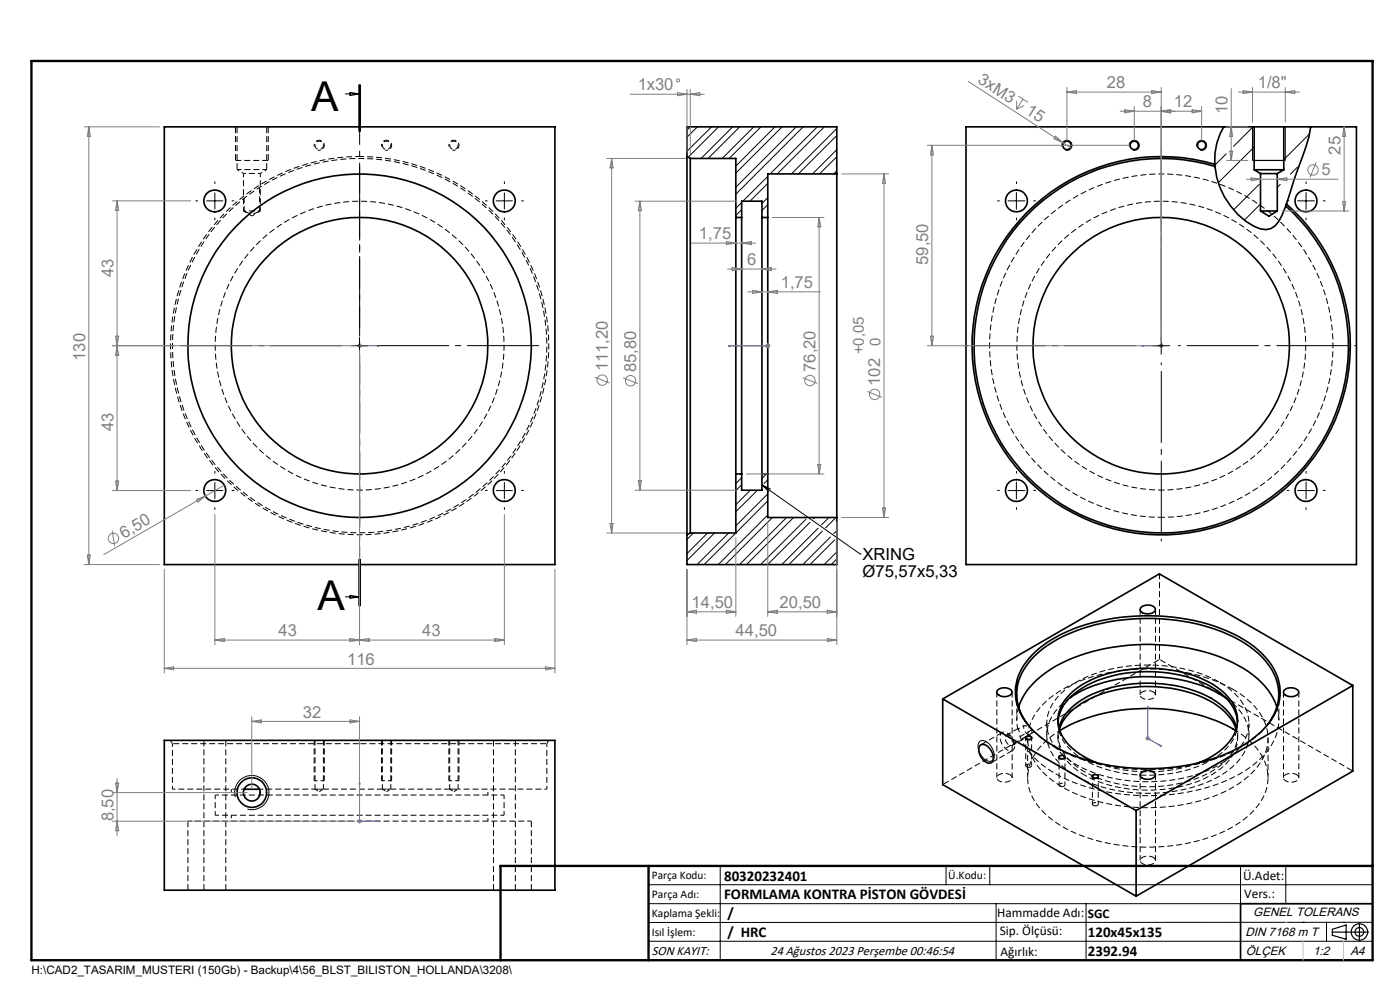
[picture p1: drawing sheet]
<svg xmlns="http://www.w3.org/2000/svg" width="297mm" height="210mm" viewBox="0 0 297 210" stroke-linecap="round" stroke-linejoin="round" font-family="sans-serif">
<g fill="none" stroke="#000" stroke-width=".21" stroke-dasharray="1.3 .6" stroke-dashoffset=".6" stroke-linecap="butt">
<path d="M76.3 104a30.6 30.6 0 0 0 26.9-45.4 30.6 30.6 0 0 0-52.8-1.7 30.6 30.6 0 0 0 23.9 47l2 .1M246.4 104a30.6 30.6 0 0 1-26.9-45.4 30.6 30.6 0 0 1 52.7-1.7 30.6 30.6 0 0 1-23.9 47l-1.9 .1M36.6 157.8v9.6M217.2 153.9h.2a1.45 1.45 0 0 1 1.5 .9M217.2 153.9a1.65 1.65 0 0 0 1.3 2 .71 .71 0 0 0 .4-1.1M218 153.6l1.1 1.3 1.7 1.6 3 2.1M262.2 154.9a13.1 13.1 0 0 1 6.7 9.1 10.5 10.5 0 0 1-4.2 9.2 32 32 0 0 1-19.1 6.5 36.4 36.4 0 0 1-21.7-5.3 12.4 12.4 0 0 1-5.9-8.9 10.9 10.9 0 0 1 4.8-9.1l2-1.5M36.6 167.4h15.2M49.1 167.4v1.2M49.1 172.9v1.3M103.5 168.6v-1.2M103.5 174.2v-1.3"/>
<path d="M116 167.4v-9.6M230 164.4a29.7 29.7 0 0 0 27.2-.1 9.6 9.6 0 0 0 5.4-7.6l-.3-2"/>
</g>
<path d="M50.3 36h6.3M76.3 33.2a40.1 40.1 0 0 0-35.1 59.5 40.1 40.1 0 0 0 69.1 2 40.1 40.1 0 0 0-31.7-61.4l-2.3-.1M214.7 158.1l4-2.2M215 157.6a1.62 1.62 0 0 0-1.4-1.7 1.29 1.29 0 0 0 .5 2.1 .55 .55 0 0 0 .6 .1 .55 .55 0 0 0 .3-.5M216.4 156.3a18.2 18.2 0 0 0 10 9.1 44.5 44.5 0 0 0 35.3-.5 16.8 16.8 0 0 0 9.2-9.4 9.4 9.4 0 0 0 0-5.5M218 156.6v8.4M269 165v-8.4" fill="none" stroke="#000" stroke-width=".21" stroke-dasharray="1.3 .6" stroke-dashoffset=".3" stroke-linecap="butt"/>
<path d="M50.3 36l1.4 .8M51.7 36.8h3.5M55.1 39.7a39.7 39.7 0 0 1 60.8 30.7 39.7 39.7 0 0 1-55.7 39.2 39.7 39.7 0 0 1-8.4-67.5M55.2 36.8l1.4-.8M51.7 44.7h3.5M215.9 154.7l1.3-.8" fill="none" stroke="#000" stroke-width=".21" stroke-dasharray="1.3 .6" stroke-dashoffset=".8" stroke-linecap="butt"/>
<path d="M51.8 44.7a2.41 2.41 0 0 0 3.3 0M246 139.9l41 23.7M36.6 157.8h39.7M76.3 157.8h39.7M200 166.4l46-26.5" fill="none" stroke="#000" stroke-width=".21" stroke-dasharray="1.3 .6" stroke-dashoffset="-.2" stroke-linecap="butt"/>
<g fill="none" stroke="#000" stroke-width=".21" stroke-dasharray="1.3 .6" stroke-linecap="butt">
<path d="M56.9 34h-.1M55.1 44.7v-5M43.3 157v31.8M104.7 157v31.8M217.9 153.4l.2 .4M268.9 153.8l.2-.4M39.9 174.2v14.6M68.8 165.6h-.1M83.1 165.6h-.1M97.4 165.6h-.1M217.8 162.7l.4 .1 .6-.2a.58 .58 0 0 0-.6-.5 .58 .58 0 0 0-.6 .5l.2 .1M224.9 166.8l.4 .1 .6-.3a.58 .58 0 0 0-.6-.5 .58 .58 0 0 0-.6 .5l.2 .2"/>
<path d="M231.9 170.8l.5 .2 .5-.3a.58 .58 0 0 0-.5-.5 .58 .58 0 0 0-.6 .5l.1 .1M232.6 161.8a31 31 0 0 0 21.8 0M47.9 188.8v-31.8M109.3 188.8v-31.8M112.7 188.8v-14.6"/>
</g>
<g fill="none" stroke="#000" stroke-width=".21" stroke-dasharray="1.3 .6" stroke-dashoffset=".5" stroke-linecap="butt">
<path d="M51.7 36.8v7.9M55.1 39.7l-3.3 2.4M51.7 44.7l1.7 1.1M53.4 45.8l1.8-1.1M55.2 44.7v-7.9M246.4 109.7a36.4 36.4 0 0 0 31.9-54 36.4 36.4 0 0 0-62.7-1.8 36.4 36.4 0 0 0 28.6 55.8h2.2M217.6 156.5v5.9M55.1 167.4h11.7M66.8 167.4l.9 .5M67.7 167.9l.9-.5M68.7 165.6h-2M81.1 167.4l.9 .5"/>
<path d="M82 167.9l.9-.5M83 165.6h-2.1M95.4 167.4l.9 .5M96.3 167.9l.9-.5M97.3 165.6h-2.1M106.9 172.9h-61.2M106.9 168.6h-61.2M218.9 162.4v-5.9M224.7 160.6v5.9M225.9 166.5v-5.9M231.7 164.7v5.9M233 170.6v-5.9"/>
</g>
<g fill="none" stroke="#000" stroke-width=".21" stroke-dasharray="1.3 .6" stroke-dashoffset=".2" stroke-linecap="butt">
<path d="M51.8 42.1v2.6M66.7 157v8.6M66.8 157v10.4M80.9 157v8.6M81.1 157v10.4M95.2 157v8.6M95.4 157v10.4M215.9 154.5l-2.4 1.5M216.1 150v.1a9.4 9.4 0 0 0-.2 4.6M218.9 154.8l-2.5 1.5M223.8 158.6a43 43 0 0 0 27.9 4 30.5 30.5 0 0 0 15.8-7.3l1.5-1.7M260.1 148.1a9.6 9.6 0 0 1 4.8 8.5 10.5 10.5 0 0 1-5.1 7.3 31.8 31.8 0 0 1-21.3 4 23.9 23.9 0 0 1-13.9-6.1 8.1 8.1 0 0 1 .5-12.3l1.8-1.4"/>
<path d="M68.6 167.4v-10.4M68.8 165.6v-8.6M82.9 167.4v-10.4M83.1 165.6v-8.6M97.2 167.4v-10.4M97.4 165.6v-8.6"/>
</g>
<path d="M67.4 31.9a1.07 1.07 0 0 0 1.4-1 1.07 1.07 0 0 0-1.2-1.1 1.07 1.07 0 0 0-.9 1.3M67.7 29.9a.89 .89 0 0 1 .8 1.3 .89 .89 0 0 1-1.4 .2 .89 .89 0 0 1 .3-1.4l.3-.1M81.7 31.9a1.07 1.07 0 0 0 1.4-1 1.07 1.07 0 0 0-1.2-1.1 1.07 1.07 0 0 0-.9 1.3M82 29.9a.89 .89 0 0 1 .8 1.3 .89 .89 0 0 1-1.4 .2 .89 .89 0 0 1 .3-1.4l.3-.1M96 31.9a1.07 1.07 0 0 0 1.4-1 1.07 1.07 0 0 0-1.2-1.1 1.07 1.07 0 0 0-.9 1.3M96.3 29.9a.89 .89 0 0 1 .8 1.3 .89 .89 0 0 1-1.4 .2 .89 .89 0 0 1 .3-1.4l.3-.1M215.7 147.2v5.5M262.4 154.3a7.6 7.6 0 0 1-3.1 7.8 25.4 25.4 0 0 1-16.9 4.8 23.7 23.7 0 0 1-15.2-5.3 7.4 7.4 0 0 1-2.5-7.3M271.3 152.7v-5.5M97.2 167.4h18.8" fill="none" stroke="#000" stroke-width=".21" stroke-dasharray="1.3 .6" stroke-dashoffset=".7" stroke-linecap="butt"/>
<path d="M50 26.9v7.1M50.3 26.9v9.1M56.6 36v-9.1M56.9 34v-7.1M212.6 155.4l-4.5 2.6M215.3 158.2a3.1 3.1 0 0 0-2.3-2.9 1.11 1.11 0 0 0-.8 1.7 2.84 2.84 0 0 0 2.3 2.3 .94 .94 0 0 0 .8-1.1M258.7 144.7a11.5 11.5 0 0 1 6.2 7.8 9.1 9.1 0 0 1-4.2 8.3 29.1 29.1 0 0 1-18.1 5 28.2 28.2 0 0 1-16.5-5.1 8.7 8.7 0 0 1-3.8-9.2 12.6 12.6 0 0 1 7.3-7.5 33.8 33.8 0 0 1 29.1 .7M210.3 161.8l4.5-2.6" fill="none" stroke="#000" stroke-width=".21" stroke-dasharray="1.3 .6" stroke-dashoffset="-.1" stroke-linecap="butt"/>
<g fill="none" stroke="#000" stroke-width=".35">
<path d="M34.9 26.9h82.8v92.9h-82.8zM145.7 33.2v80.2M145.7 33.2v-6.3h31.8v10M145.7 33.2l.7 .4M146.4 33.6v79.5M146.4 33.6h9.7v12.5M177.5 36.9v72.9M177.5 36.9h-14.6v9.2M257.7 34.8a40.1 40.1 0 0 0-51.3 42.1 40.1 40.1 0 0 0 58 32.2 40.1 40.1 0 0 0 8.5-65.8M257.7 34.8v.5M257.7 35.3a39.7 39.7 0 0 0-50.9 41.5 39.7 39.7 0 0 0 57.3 32 39.7 39.7 0 0 0 8.7-65.1M257.7 35.3a15.9 15.9 0 0 0 9.6 13.2 3.2 3.2 0 0 0 4-1.6l1.5-3.2"/>
<path d="M259.6 26.9a13.5 13.5 0 0 0-1.9 7.9M266.1 36h6.2M266.1 26.9h6.2M266.1 26.9h-61.2v92.9h82.9v-92.9h-15.5M266.1 26.9v9.1M266.1 36l1.3 .8M267.4 36.8h3.6M267.4 36.8v8M271 36.8v8M272.3 36l-1.3 .8M272.3 26.9v9.1M278.1 26.9a40.6 40.6 0 0 1-2.8 8.9l-2.4 7.5"/>
<path d="M156.1 46.1v54.4M156.1 46.1h1.2M157.3 46.1v54.4M157.3 46.1v-3.4h4.3v3.4M161.6 46.1v54.4M161.6 46.1h1.3M162.9 46.1v54.4M267.4 44.8h3.6M267.4 44.8l1.8 1.1 1.8-1.1M272.9 43.3l-.1 .4M146.4 113.1l-.7 .3M156.1 100.5v12.6h-9.7"/>
<path d="M156.1 100.5h1.2M157.3 100.5v3.5h4.3v-3.5M161.6 100.5h1.3M162.9 100.5v9.3h14.6M177.5 109.8v10h-31.8v-6.4M219.1 138.8a29.3 29.3 0 0 1 15.6-7.4 44.4 44.4 0 0 1 28.1 3.6 17 17 0 0 1 8.3 8.7 10.9 10.9 0 0 1-3.6 11.5 30.1 30.1 0 0 1-14.5 6.9 44.9 44.9 0 0 1-28.2-3.2 17.6 17.6 0 0 1-8.7-8.6 10.5 10.5 0 0 1 3-11.5zM242 128.9a2.04 2.04 0 0 1 3.1 .3 1.6 1.6 0 0 1-2.1 1l-.7-.2a.71 .71 0 0 1-.3-1.1zM34.9 157h82.8v31.8h-82.8zM200 148.3l41 23.6M200 148.3v18.1l41 23.7M208 158a1.86 1.86 0 0 1 2.3 1.2 1.91 1.91 0 0 1 0 2.6 2.42 2.42 0 0 1-2.6-2.2l-.1-.8zM211.6 146.4a2.26 2.26 0 0 1 3 .1 1.22 1.22 0 0 1-1.6 1.3l-1.1-.3a.69 .69 0 0 1-.3-1.1z"/>
<path d="M216.1 150a15.2 15.2 0 0 1 6.8-8.1 40.8 40.8 0 0 1 24.5-5 34.9 34.9 0 0 1 18.6 6.4 13.8 13.8 0 0 1 4.9 6.7M217.6 156.4l.6-.2 .6 .2a.59 .59 0 0 1-.6 .5 .59 .59 0 0 1-.6-.5zM218 153.6a10.2 10.2 0 0 1 .7-13.7 27.5 27.5 0 0 1 15.1-7.7 43.3 43.3 0 0 1 29.3 3.7 15.7 15.7 0 0 1 7.8 8.8 9.9 9.9 0 0 1-1.9 8.9M224.4 153.1a8.9 8.9 0 0 1 4.5-6.7 28.2 28.2 0 0 1 20.3-3.4 19.1 19.1 0 0 1 11.5 5.8 7.8 7.8 0 0 1 1.8 4.3M224.6 154.3a10.8 10.8 0 0 1 6.1-6.6 30 30 0 0 1 26.3 .4 10.3 10.3 0 0 1 5.3 6.2M224.7 154.7a11.4 11.4 0 0 1 6.5-6.5 30 30 0 0 1 25.3 .4 11.4 11.4 0 0 1 5.8 6.1M224.8 155a38.2 38.2 0 0 1 21.9-4.6 34.1 34.1 0 0 1 15.4 4.6M226.9 148.1a29.8 29.8 0 0 1 18.1-4.5 29.1 29.1 0 0 1 15.1 4.5M272.4 146.4a2.08 2.08 0 0 1 3.1 .4 1.89 1.89 0 0 1-3 .5 .64 .64 0 0 1-.1-.9zM287 145.4l-41-23.7-46 26.6M287 145.4l-46 26.5M287 145.4v18.2l-46 26.5"/>
<path d="M51.8 167.4h3.3M224.7 160.5a.63 .63 0 0 1 .7-.3 .63 .63 0 0 1 .4 .6l-.8 .1-.3-.1zM231.9 164.4h.7l.4 .3a.72 .72 0 0 1-1.3 0zM232.6 161.8a14.1 14.1 0 0 1-7.3-5.8 7.1 7.1 0 0 1 1.7-8.8 21.3 21.3 0 0 1 12.4-5.2 29.4 29.4 0 0 1 18 3.2 9.5 9.5 0 0 1 5.1 7.7 8.9 8.9 0 0 1-4.4 6.9l-1.8 1.1-1.9 .9M241 171.9v18.2M242 164a2.04 2.04 0 0 1 3.1 .3 1.6 1.6 0 0 1-2.1 1l-.7-.2a.71 .71 0 0 1-.3-1.1zM291.2 191.7h-28v12"/>
<circle cx="226.3" cy="30.8" r=".89"/>
<circle cx="240.6" cy="30.8" r=".89"/>
<circle cx="254.9" cy="30.8" r=".89"/>
<circle cx="45.6" cy="42.6" r="2.32"/>
<circle cx="107" cy="42.6" r="2.31"/>
<circle cx="215.6" cy="42.6" r="2.31"/>
<circle cx="277.1" cy="42.6" r="2.32"/>
<circle cx="76.3" cy="73.4" r="36.4"/>
<circle cx="76.3" cy="73.3" r="27.2"/>
<circle cx="246.3" cy="73.3" r="27.2"/>
<circle cx="45.6" cy="104" r="2.32"/>
<circle cx="107" cy="104" r="2.31"/>
<circle cx="215.6" cy="104" r="2.31"/>
<circle cx="277.1" cy="104.1" r="2.32"/>
<circle cx="53.4" cy="168.1" r="3.1"/>
<circle cx="53.4" cy="168.1" r="1.79"/>
</g>
<g fill="none" stroke="#000" stroke-width=".21" stroke-dasharray="1.3 .6" stroke-dashoffset=".4" stroke-linecap="butt">
<path d="M36.2 157l.4 .8M116 157.8l.4-.8M222.1 153.4v2.5M224.5 152.7v.7M224.5 155.9v.7M224.8 154.7a7.4 7.4 0 0 0 2.8 7.9l2.4 1.8M244.7 146.8a.8 .8 0 0 1 .4 .9 .8 .8 0 0 1-.9 .6 1.82 1.82 0 0 1-2.3-.8 1.7 1.7 0 0 1 2.4-.9l.4 .2M262.6 153.4v-.7M262.6 156.6v-.7M265 155.9v-2.5M39.9 174.2h72.8M45.7 168.6v4.3"/>
<path d="M66.8 167.4h.9M67.7 167.4h.9M81.1 167.4h.9M82 167.4h.9M95.4 167.4h.9M96.3 167.4h.9M106.9 172.9v-4.3M214.2 164.3a.8 .8 0 0 1 .5 1 .8 .8 0 0 1-.9 .5 1.82 1.82 0 0 1-2.3-.8 1.7 1.7 0 0 1 2.4-.8l.3 .1M275.1 164.3a.8 .8 0 0 1 .4 1 .8 .8 0 0 1-.9 .5 1.82 1.82 0 0 1-2.3-.8 1.7 1.7 0 0 1 2.5-.8l.3 .1M244.7 181.9a.8 .8 0 0 1 .4 .9 .8 .8 0 0 1-.9 .6 1.82 1.82 0 0 1-2.3-.8 1.7 1.7 0 0 1 2.4-.9l.4 .2"/>
</g>
<g fill="none" stroke="#000" stroke-width=".21" stroke-dasharray="1.3 .6" stroke-dashoffset=".1" stroke-linecap="butt">
<path d="M56.8 34h-6.8M241.9 129.3v18.1M246 121.7v18.2M211.5 146.8v18.2M245.1 147.4v-18.1M261.5 146.2a39.8 39.8 0 0 0-26.8-3.4 26.3 26.3 0 0 0-13.6 6.7 9.6 9.6 0 0 0 .2 14.4 28.8 28.8 0 0 0 16.7 7.1 39.1 39.1 0 0 0 23.8-4.1 13.9 13.9 0 0 0 7-8.6 10.5 10.5 0 0 0-4.3-10.1l-3-2M262.5 153.1a8.3 8.3 0 0 1-4 7.1 27.7 27.7 0 0 1-18.8 4 22.1 22.1 0 0 1-12.5-5.1 7.8 7.8 0 0 1-2.7-6M272.3 146.8v18.2M68.6 167.4h12.5M82.9 167.4h12.5M214.7 165v-18.2M241.9 164.4v18.1"/>
<path d="M275.5 165v-18.2M245.1 182.5v-18.1"/>
</g>
<g fill="none" stroke="#000" stroke-width=".21">
<path d="M73.3 19.9h3M74.3 19.6l2 .3-2 .4zM76.1 17.9v10M76.3 17.9v10M76.5 17.9v10M146.4 26.9l-.7 .7M148 26.9l-2.3 2.2M151 26.9l-5.3 5.2M152.4 26.9l-6.4 6.5M155.4 26.9l-6.7 6.7M156.9 26.9l-6.7 6.7M159.9 26.9l-6.7 6.7"/>
<path d="M161.4 26.9l-6.7 6.7M162.9 37.4l-5.3 5.3M162.9 38.9l-3.8 3.8M164.4 26.9l-8.3 8.3M165.9 26.9l-9.8 9.8M168.9 26.9l-12.8 12.8M170.4 26.9l-14.3 14.3M173.4 26.9l-10 10M174.9 26.9l-10 10M177.5 27.3l-9.6 9.6M177.5 31.7l-5.1 5.2M177.5 36.3l-.7 .6"/>
<path d="M177.5 28.7l-8.1 8.2M177.5 33.3l-3.7 3.6M225.3 31.1a1.06 1.06 0 0 1 1-1.3 1.06 1.06 0 0 1 1.1 1.2 1.06 1.06 0 0 1-1.3 .9M239.6 31.1a1.06 1.06 0 0 1 1-1.3 1.06 1.06 0 0 1 1.1 1.2 1.06 1.06 0 0 1-1.4 .9M253.9 31.1a1.06 1.06 0 0 1 1-1.3 1.06 1.06 0 0 1 1.1 1.2 1.06 1.06 0 0 1-1.4 .9M260.1 32.6l-2.4 2.4M265.7 26.9v7.1M265.8 26.9l-4.1 4.1M266.1 31.2l-7.7 7.6M267.1 39.1l-5.4 5.4M271.6 39.1l-.6 .6M272.7 26.9v7.1"/>
<path d="M275.2 35.4l-1.4 1.6M277.8 28.4l-5.5 5.5M43.8 42.6h3.5M45.6 40.8v3.6M105.2 42.6h3.6M107 40.8v3.6M157.3 43l-1.2 1.2M157.3 44.4l-1.2 1.3M162.9 41.9l-1.3 1.3M162.9 43.4l-1.3 1.3M213.9 42.6h3.5M215.6 40.8v3.6"/>
<path d="M267.4 43.3l-3.4 3.4M275.3 42.6h3.5M277.1 40.8v3.6M74.5 73.3h3.6M76.3 71.5v3.6M244.5 73.3h3.6M246.3 71.5v3.6M43.8 104.1h3.5M45.6 102.3v3.5M76.1 118.6v10M76.3 118.6v10M76.5 118.6v10z"/>
<path d="M105.2 104.1h3.6M107 102.3v3.5M147.1 113.1l-1.4 1.3M150.1 113.1l-4.4 4.3M151.6 113.1l-5.9 5.8M154.6 113.1l-6.7 6.7M157.3 101.3l-1.2 1.3M157.3 102.8l-1.2 1.3M159.2 104l-3.1 3.1M160.7 104l-4.6 4.5M161.6 102.9l20.9 14.6M161.6 102.9l1.8 .8"/>
<path d="M161.6 102.9l1.5 1.4M162.6 100.5l-1 1M162.9 104.8l-6.8 6.7M162.9 109.2l-10.5 10.6M162.9 101.8l-.8 .8M162.9 106.2l-13.5 13.6M163.9 109.8l-10 10M166.9 109.8l-10 10M168.3 109.8l-9.9 10M171 110.2l-9.6 9.6M171.8 110.8l-9 9M172.9 109.8l-.4 .3"/>
<path d="M173.6 112l-7.8 7.8M174.4 112.7l-7 7.1M175.9 109.8l-1.6 1.5M176.2 113.9l-5.9 5.9M177.1 114.5l-5.3 5.3M177.3 109.8l-2.1 2.2M177.5 112.6l-.6 .6M177.5 117.1l-2.7 2.7M177.5 118.6l-1.2 1.2M182.5 117.5h.1M213.9 104.1h3.5M215.6 102.3v3.5"/>
<path d="M275.3 104.1h3.5M277.1 102.3v3.5M73.3 126.6h3M74.3 126.3l2 .3-2 .3zM207.8 157.4a1.44 1.44 0 0 1 2.1 .4 3 3 0 0 1 .7 3.4 1.62 1.62 0 0 1-2.4-.8 2.68 2.68 0 0 1-.4-3zM217.5 156.3a.9 .9 0 0 1 1.5 .3 .89 .89 0 0 1-1.5-.1zM49.9 169.1a3.6 3.6 0 0 1 3.2-4.6 3.6 3.6 0 0 1 4 4 3.6 3.6 0 0 1-4.6 3.2M224.6 160.4a.87 .87 0 0 1 1.4 .2 .86 .86 0 0 1-1.5 0zM231.7 164.5a.88 .88 0 0 1 1.4 .2 .86 .86 0 0 1-1.5 0zM137.6 187.7h153.6M137.6 191.7h153.6M137.6 199.7h153.6"/>
<path d="M152.8 183.7v20M200.7 183.7v4M210 183.7v4M211.3 191.7v12M230.4 191.7v12M263.2 183.7v20M272.8 183.7v8M276.4 195.6h.1M281.4 195.6v4.1M285 195.6h.1M291.2 195.6l-153.6 .1"/>
</g>
<path d="M216.4 156.3l-.2-1.2-.2-.5-.1 .1" fill="none" stroke="#000" stroke-width=".21" stroke-dasharray="1.3 .6" stroke-dashoffset="1" stroke-linecap="butt"/>
<g fill="none" stroke="#808080" stroke-width=".21">
<path d="M133.7 20h15.7M143.7 19.6l2 .4-2 .3zM145.7 19v13.2M146.4 19v13.6M146.4 20l2-.4v.7zM205.4 17.3l20.1 13M226.3 18.5v11.3M226.3 19.5h20M226.3 19.5l2.1-.3v.7zM244.3 19.2l2 .3-2 .4zM246.3 18.5v53.8M261.2 18.8v15.2"/>
<path d="M262.7 19.5h13M263.7 19.2l2 .3-2 .4zM265.7 18.5v7.4M272.7 18.5v7.4M272.7 19.5l2-.3v.7zM17.9 26.9h15.9M18.8 26.9v92.9M18.8 26.9l.4 2h-.7zM128.7 33.6h16.8M129.8 33.6v79.5M129.8 33.6l.3 2h-.7zM178.5 36.9h10"/>
<path d="M187.5 36.9v72.9M187.5 36.9l.4 2h-.7zM196.7 30.8h42.9M197.7 30.8v42.5M197.7 30.8l.3 2h-.6zM215.7 21.4v1.8M216 20.3l2.1 1.4M217 21.1l-1.3 2.1M217.3 22.4l-1.6 .8M223.9 28.9l1.6 1.4-1.9-.9zM225.5 30.3l1.7 1.1M237.6 23.6h17.3"/>
<path d="M238.6 23.3l2 .3-2 .3zM240.6 22.6v7.2M246.3 23.6l2.1-.3v.6zM252.9 23.3l2 .3-2 .3zM254.9 22.6v7.2M260.2 26.9h4.5M260.2 34h4.5M260.9 32.1h.6l-.3 1.9zM261.2 26.9l.3 2h-.6zM264.4 38h19.5M265.4 37.7l2 .3-2 .3zM271 38l2-.3v.6z"/>
<path d="M279.2 34.5l-1.3 3.1M285.2 26.9l.3 2h-.7zM285.2 26.9v17.9M23.8 42.6h16.7M24.8 42.6v61.5M24.8 42.6l.4 2h-.7zM134.7 42.7h21.7M135.7 42.7v61.3M135.7 42.7l.4 2h-.7zM146.6 51.6h13.7M154.1 51.3l2 .3-2 .3zM154.3 57.1h10.3"/>
<path d="M155.3 56.8l2 .3-2 .3zM157.3 51.6l2-.3v.6zM161.6 57.1l2-.3v.6zM163.9 46.1h10.9M173.8 46.1v54.4M173.8 46.1l.3 2h-.6zM272 44.8h14.1M284.8 42.7h.7l-.3 2.1zM23.8 73.3h51.5M24.5 71.3h.7l-.4 2zM24.8 73.3l.4 2h-.7zM75.8 73.3h1"/>
<path d="M75.9 73l.7 .7M76.3 72.8v1M76.3 74.3v62.5M76.6 73l-.7 .7M158.6 61.9h15.4M159.6 61.6l2 .3-2 .4zM162.4 73.3h1M162.5 73l.7 .7M162.9 61.9l2-.3v.7zM162.9 72.8v1M163.2 73l-.7 .7M196.7 73.3h48.7"/>
<path d="M197.4 71.3h.6l-.3 2zM245.9 73.3h.9M246 73l.7 .7M246.3 72.8v1M246.7 73l-.7 .7M126.2 80l3.1 1.3M132.2 80.1l3.2 1.3M170.3 80.1l3.1 1.2M173.5 98.6h.6l-.3 1.9zM184 83l3.1 1.3M17.9 119.8h15.9M18.5 117.7h.7l-.4 2.1z"/>
<path d="M23.8 112.5l.5 3.4M23.8 104.1h16.7M24.5 102.1h.7l-.4 2zM41.7 105.9l1.9-.7-1.6 1.3zM43.6 105.2l-21.6 12.4M45.6 109.1v27.7M47.6 102.9l-4 2.3M107 109.1v27.7M128.7 113.1h16.8M129.4 111h.7l-.3 2.1zM134.7 104h21.7M135.4 102h.7l-.4 2z"/>
<path d="M156.1 114v16.8M158.4 100.5h16.4M162.9 110.8v20M177.5 110.8v26M178.5 109.8h10M187.2 107.8h.7l-.4 2zM34.9 120.7v22.1M45.6 135.8h61.4M45.6 135.8l2-.4v.7zM74.3 135.4l2 .4-2 .3zM76.3 135.8l2-.4v.7zM105 135.4l2 .4-2 .3z"/>
<path d="M117.7 120.7v22.1M145.7 129.8h10.4M145.7 120.7v16.1M145.7 129.8l2-.4v.7zM145.7 135.8l2-.4v.7zM145.7 135.8h31.8M154.1 129.4l2 .4-2 .3zM162.9 129.8h14.6M162.9 129.8l2-.4v.7zM175.5 129.4l2 .4-2 .3zM175.5 135.4l2 .4-2 .3zM34.9 141.8h82.8"/>
<path d="M34.9 141.8l1.9-.3v.6zM53.4 152v15.1M53.4 153h22.9M53.4 153l2-.3v.6zM74.3 152.7l2 .3-2 .3zM76.3 152v21.2M115.7 141.5l2 .3-2 .3zM243 156.6h1M243.1 156.3l.7 .7M243.5 156.1v1M243.8 156.3l-.7 .7M23.8 174.2h51.5"/>
<path d="M23.8 168.1h28.6M24.5 166.1h.7l-.4 2zM24.8 165.1v12.1M24.8 174.2l.4 2h-.7zM75.8 174.2h1M75.9 173.8l.7 .7M76.3 173.7v1M76.6 173.8l-.7 .7"/>
<circle cx="143.9" cy="17.1" r=".33"/>
<circle cx="278.5" cy="36" r="1.11"/>
<circle cx="127.8" cy="80.6" r="1.09"/>
<circle cx="133.8" cy="80.8" r="1.11"/>
<circle cx="171.8" cy="80.7" r="1.11"/>
<circle cx="185.6" cy="83.6" r="1.11"/>
<circle cx="24.1" cy="114.2" r="1.09"/>
</g>
<g fill="none" stroke="#000" stroke-width=".25">
<path d="M265.7 34h7M282.6 197.7h7.8M282.6 197.1l3-.9v3l-3-.8zM288.4 195.8v3.8M106.2 203.7h185"/>
<circle cx="288.4" cy="197.7" r="1.74"/>
<circle cx="288.4" cy="197.7" r=".93"/>
</g>
<g fill="none" stroke="#00f" stroke-width=".21">
<path d="M76.2 73.3h.2zM76.3 73.3h.1M76.3 73.3h4.1M80.4 73.3h-.4h.4M154.6 73.3h.4h-.4M154.6 73.3h8.3M162.8 73.3h.2zM162.9 73.3h.1M242.2 73.3h.4h-.4M242.2 73.3h4.1M246.2 73.3h.3zM246.3 73.3h.1"/>
<path d="M243.5 149.9l.1 .3-.2-.1zM243.5 149.9v6.7l2.9 1.7M246.1 158.1l.3 .2-.3-.1zM76.3 165.9v8.3h4.1M76.3 165.9l.1 .4h-.2zM80 174.1l.4 .1-.4 .1z"/>
</g>
<path d="M242.8 73.3h-37.9M246.4 69.7v-37.9M246.4 76.9v37.9M249.9 73.3h38" fill="none" stroke="#000" stroke-width=".21" stroke-dasharray="15.2 1.3 1.3 1.3" stroke-dashoffset="-1.8" stroke-linecap="butt"/>
<g fill="none" stroke="#000" stroke-width=".21" stroke-dasharray="15.2 1.3 1.3 1.3" stroke-linecap="butt">
<path d="M45.6 39v-.5M107 39v-.5M215.6 39v-.5M277.1 39v-.5M42 42.6h-.5M45.6 46.2v.5M49.2 42.6h.5M103.4 42.6h-.5M107 46.2v.5M110.6 42.6h.5M212.1 42.6h-.6M215.6 46.2v.5"/>
<path d="M219.2 42.6h.6M273.5 42.6h-.5M277.1 46.2v.5M280.6 42.6h.6M42 104h-.5M45.6 100.5v-.6M45.6 107.6v.5M49.2 104h.5M103.4 104h-.5M107 100.5v-.6M107 107.6v.5M110.6 104h.5"/>
<path d="M212.1 104h-.6M215.6 100.5v-.6M215.6 107.6v.5M219.2 104h.6M273.5 104h-.5M277.1 100.5v-.6M277.1 107.6v.5M280.6 104h.6"/>
</g>
<path d="M72.7 73.3h-34.6M76.3 69.7v-34.6M76.3 76.9v34.6M79.9 73.3h34.6" fill="none" stroke="#000" stroke-width=".21" stroke-dasharray="15.2 1.3 1.3 1.3" stroke-dashoffset="-.2" stroke-linecap="butt"/>
<path d="M76.3 17.9v110.7" fill="none" stroke="#000" stroke-width=".21" stroke-dasharray="6.3 1.3 1.3 1.3" stroke-dashoffset="3.7" stroke-linecap="butt"/>
<path d="M6.7 12.9h284.5v190.8h-284.5zM137.6 183.7v20M291.2 183.7h-185v20" fill="none" stroke="#000" stroke-width=".5"/>
<path d="M276.4 199.7v4M285 199.7v4" fill="none" stroke="#c0c0c0" stroke-width=".21"/>
<path d="M272.8 195.6h.1" fill="none" stroke="#c0c0c0" stroke-width=".25"/>
<g fill="#00f">
<path d="M80 73.3h.4zM76.2 73.3h.2z"/>
<path d="M246.1 158.1l.3 .2-.3-.1zM243.5 149.9l.1 .3-.2-.1zM242.2 73.3h.4zM246.2 73.3h.3z"/>
<path d="M162.8 73.3h.2zM154.6 73.3h.4zM162.8 73.3h.2zM154.6 73.3h.4z"/>
<path d="M80 174.1l.4 .1-.4 .1zM76.3 165.9l.1 .4h-.2z"/>
</g>
<g font-size="8.7">
<text x="66" y="23.5">A</text>
<text x="67.4" y="129.3">A</text>
</g>
<g font-size="3.5" fill="#808080">
<text x="207.2" y="17.5" transform="rotate(33 207.2 17.5)">3xM3</text>
<text x="135.3" y="19.2">1x30</text>
<text x="234.8" y="18.7">28</text>
<text x="242.5" y="22.8">8</text>
<text x="249" y="22.8">12</text>
<text x="266.8" y="18.7">1/8&quot;</text>
<text x="217.4" y="24.1" transform="rotate(33 217.4 24.1)">15</text>
<text x="260.4" y="24.3" transform="rotate(-90 260.4 24.3)">10</text>
<text x="284.4" y="32.8" transform="rotate(-90 284.4 32.8)">25</text>
<text x="280.4" y="37.2">5</text>
<text x="148.3" y="50.8">1,75</text>
<text x="24.1" y="58.8" transform="rotate(-90 24.1 58.8)">43</text>
<text x="158.5" y="56.3">6</text>
<text x="196.9" y="56.2" transform="rotate(-90 196.9 56.2)">59,50</text>
<text x="165.6" y="61.1">1,75</text>
<text x="18.1" y="76.5" transform="rotate(-90 18.1 76.5)">130</text>
<text x="129" y="78.8" transform="rotate(-90 129 78.8)">111,20</text>
<text x="135" y="78.9" transform="rotate(-90 135 78.9)">85,80</text>
<text x="173" y="78.9" transform="rotate(-90 173 78.9)">76,20</text>
<text x="186.8" y="81.8" transform="rotate(-90 186.8 81.8)">102</text>
<text x="24.1" y="91.5" transform="rotate(-90 24.1 91.5)">43</text>
<text x="26.2" y="114.3" transform="rotate(-30 26.2 114.3)">6,50</text>
<text x="146.7" y="129">14,50</text>
<text x="165.4" y="129">20,50</text>
<text x="59.1" y="135">43</text>
<text x="89.6" y="135">43</text>
<text x="156.1" y="135">44,50</text>
<text x="73.6" y="141">116</text>
<text x="64.2" y="152.2">32</text>
<text x="24.1" y="174.2" transform="rotate(-90 24.1 174.2)">8,50</text>
</g>
<g font-size="3.5">
<text x="183" y="118.8">XRING</text>
<text x="183" y="122.3">Ø75,57x5,33</text>
</g>
<g font-size="3.2" fill="#808080">
<text x="183.2" y="75.1" transform="rotate(-90 183.2 75.1)">+0,05</text>
<text x="186.8" y="73.3" transform="rotate(-90 186.8 73.3)">0</text>
</g>
<g font-size="3.2">
<text x="153.6" y="190.8">FORMLAMA KONTRA PİSTON GÖVDESİ</text>
<text x="153.6" y="186.8">80320232401</text>
<text x="154.3" y="194.8">/</text>
<text x="154.3" y="198.8">/ HRC</text>
<text x="230.8" y="198.7">120x45x135</text>
<text x="230.8" y="202.8">2392.94</text>
</g>
<g font-size="2.8">
<text x="263.7" y="186.7">Ü.Adet:</text>
<text x="263.9" y="190.5">Vers.:</text>
<text x="211.5" y="194.5">Hammadde Adı:</text>
<text x="230.8" y="194.7">SGC</text>
<text x="138.3" y="202.6">SON KAYIT:</text>
<text x="163.4" y="202.6">24 Ağustos 2023 Perşembe 00:46:54</text>
<text x="212.1" y="198.4">Sip. Ölçüsü:</text>
<text x="212.2" y="202.7">Ağırlık:</text>
</g>
<g font-size="2.6">
<text x="265.9" y="194.4">GENEL TOLERANS</text>
<text x="264.2" y="198.5">DIN 7168 m T</text>
<text x="264.3" y="202.6">ÖLÇEK</text>
<text x="278.5" y="202.6">1:2</text>
<text x="286.5" y="202.6">A4</text>
</g>
<g font-size="2.5">
<text x="138.3" y="186.4">Parça Kodu:</text>
<text x="138.3" y="190.5">Parça Adı:</text>
<text x="201.2" y="186.5">Ü.Kodu:</text>
<text x="138.3" y="194.5">Kaplama Şekli:</text>
<text x="138.3" y="198.6">Isıl İşlem:</text>
<text x="6.7" y="206.7">H:\CAD2_TASARIM_MUSTERI (150Gb) - Backup\4\56_BLST_BILISTON_HOLLANDA\3208\</text>
</g>
</svg>
